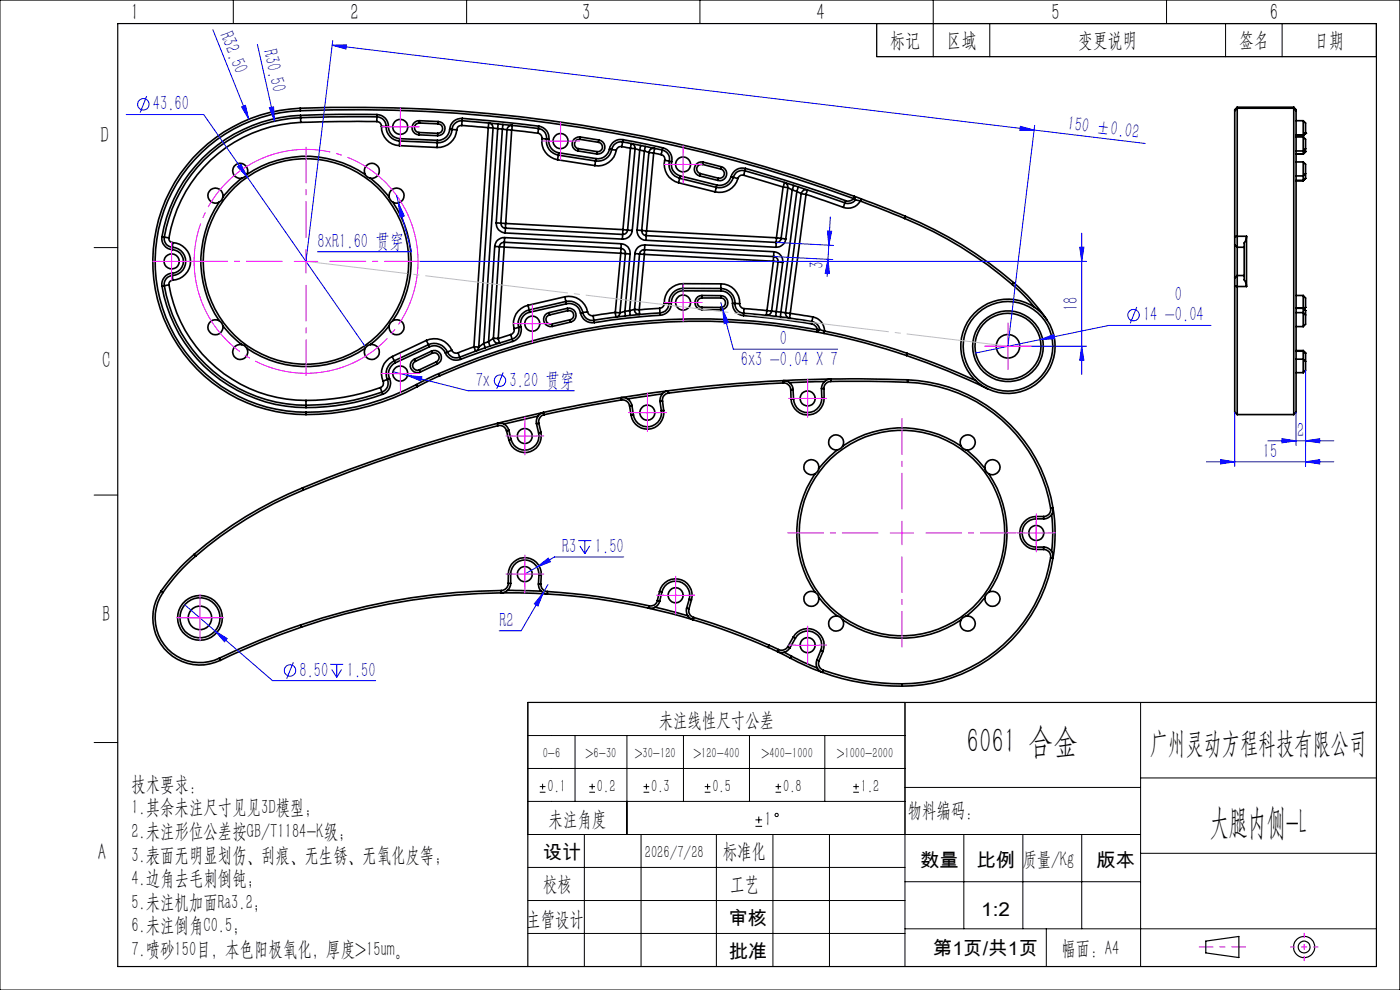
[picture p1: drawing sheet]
<svg xmlns="http://www.w3.org/2000/svg" width="297mm" height="210mm" viewBox="0 0 297 210" stroke-linecap="round" stroke-linejoin="round" font-family="sans-serif">
<g fill="none" stroke="#000" stroke-width=".35">
<path d="M51.3 37.8a20.4 20.4 0 0 0-4 4M52.4 37l-.4 .5-.7 .3M52.4 37a22.2 22.2 0 0 1 25.1 0M52.4 37a1.6 1.6 0 0 0-1-2.3 1.6 1.6 0 0 0-2 1.5 1.6 1.6 0 0 0 1.9 1.6M63.7 23.5a32 32 0 0 0-30.8 32.6 32 32 0 0 0 32 31.3M63.7 23.5a306.2 306.2 0 0 1 117.4 18.6M63.7 23a307 307 0 0 1 117.6 18.7M63.7 23a32.5 32.5 0 0 0-31.3 33 32.5 32.5 0 0 0 32.5 31.9M63.7 23v.5M63.7 24.5a31 31 0 0 0-29.3 25.7M63.7 24.5l.1 .5M63.8 25a30.5 30.5 0 0 0-28.9 25.3"/>
<path d="M63.8 25v1M63.8 26a29.6 29.6 0 0 0-28 24.5M77.5 37l.5 .6 .6 .2M77.5 37a1.6 1.6 0 0 1 .9-2.3 1.6 1.6 0 0 1 2 1.5 1.6 1.6 0 0 1-1.8 1.6M78.6 37.8a21.5 21.5 0 0 1 3.9 4M79.9 25.8l-16.1 .2M79.9 25.8a1.02 1.02 0 0 1 1 1M80 24.3a2.47 2.47 0 0 1 2.4 2.5M80 24.3h-8.1l-8.2 .2M80 24.8a1.99 1.99 0 0 1 1.9 2M80 24.8h-10.2l-6 .2M80 24.8l-.1 1"/>
<path d="M80 24.3v.5M80.9 26.8a4 4 0 0 0 3.8 4.1M80.9 26.8h1M81.9 26.8a3 3 0 0 0 2.9 3.1M81.9 26.8h.5M82.4 26.8a2.53 2.53 0 0 0 2.4 2.6M84.7 30.9l8 .4M84.8 29.9l-.1 1M84.8 29.9l8 .4M84.8 29.4l8 .4M84.8 29.4v.5M88.8 28.6l4.1 .2"/>
<path d="M88.9 28.1l-.1 .5M88.9 28.1l4 .2M89 26.1a1.01 1.01 0 0 0-1.1 .9 1.01 1.01 0 0 0 1 1.1M89 25.6a1.5 1.5 0 0 0-1.6 1.4 1.5 1.5 0 0 0 1.4 1.6M89 25.6v.5M89 26.1l4 .2M89 25.6l4 .2M92.8 30.3l-.1 1M92.8 29.8v.5M92.9 28.3v.5M93 26.3a1.01 1.01 0 0 1 .9 1 1.01 1.01 0 0 1-1 1M93 25.8a1.5 1.5 0 0 1 1.4 1.5 1.5 1.5 0 0 1-1.5 1.5"/>
<path d="M93 25.8v.5M95.4 27.4a2.48 2.48 0 0 1-2.6 2.4M95.4 27.4l.5 .1M95.9 27.5a2.95 2.95 0 0 1-3.1 2.8M95.9 27.5h1M96.9 27.5a4 4 0 0 1-4.2 3.8M98 26.6l5.6 .5M98 26.6a.92 .92 0 0 0-1.1 .9M98 25.6l16.2 1.7M98 25.6a2.05 2.05 0 0 0-2.1 1.9M98 25.6v1M98.1 25.1l16.2 1.7"/>
<path d="M98.1 25.1a2.48 2.48 0 0 0-2.7 2.3M98.1 25.1l-.1 .5M103.6 27.1l.1-.9a.87 .87 0 0 1 .9 1M103.6 27.1l1 .1M103.6 27.1l-3.1 46.4M104.6 27.2l1 .1M104.6 27.2l-3 46.4M105.6 27.3l1 .1M105.6 27.3l-3 45.5M105.7 26.3l-.1 1M106.6 27.4l1 .1M106.6 27.4l-1.3 19.9"/>
<path d="M106.7 26.4l-.1 1M107.6 27.5a1.03 1.03 0 0 1 1.1-.9l-.2 1M107.6 27.5l.9 .1M107.6 27.5l-1.3 19.8M108.5 27.6l5.6 .6M108.5 27.6l-1.2 19.8M114.1 28.2a1.03 1.03 0 0 1 .9 1.2M114.2 27.3a2 2 0 0 1 1.8 2.2M114.2 27.3l-.1 .9M114.3 26.8a2.5 2.5 0 0 1 2.2 2.8M114.3 26.8l-.1 .5M115 29.4l1 .1"/>
<path d="M115 29.4a4 4 0 0 0 3.3 4.5M116 29.5a2.98 2.98 0 0 0 2.4 3.4M116 29.5l.5 .1M116.5 29.6a2.5 2.5 0 0 0 2 2.8M118.3 33.9l7.9 1.2M118.4 32.9l-.1 1M118.4 32.9l7.9 1.2M118.5 32.4l7.9 1.2M118.5 32.4l-.1 .5M122.6 32l4 .7M122.7 31.5l-.1 .5M122.7 31.5l3.9 .7"/>
<path d="M123 29.6a1 1 0 0 0-1.1 .8 1 1 0 0 0 .8 1.1M123 29.6l4 .6M123.1 29.1a1.5 1.5 0 0 0-1.7 1.2 1.5 1.5 0 0 0 1.2 1.7M123.1 29.1l3.9 .6M123.1 29.1l-.1 .5M126.3 34.1l-.1 1M126.4 33.6l-.1 .5M126.6 32.2v.5M127 30.2a1 1 0 0 1 .8 1.1 1 1 0 0 1-1.2 .9M127 29.7a1.5 1.5 0 0 1 1.3 1.7 1.5 1.5 0 0 1-1.7 1.3M127 29.7v.5M129.3 31.6a2.51 2.51 0 0 1-2.9 2"/>
<path d="M129.3 31.6l.5 .1M129.8 31.7a2.93 2.93 0 0 1-3.5 2.4M129.8 31.7l.9 .2M130.7 31.9a4 4 0 0 1-4.5 3.2M131.9 31.1a.98 .98 0 0 0-1.2 .8M131.9 31.1l1.8 .4M132.1 30.1l8.4 1.7M132.1 30.1a2.02 2.02 0 0 0-2.3 1.6M132.1 30.1l-.2 1M132.2 29.6l8.4 1.8M132.2 29.6a2.45 2.45 0 0 0-2.9 2M132.2 29.6l-.1 .5"/>
<path d="M133.7 31.5l.2-1a.96 .96 0 0 1 .8 1M133.7 31.5h1M133.7 31.5l-1.5 17.2M134.7 31.5l1 .3M134.7 31.5l-1.6 17.3M135.7 31.8l1 .2M135.7 31.8l-1.6 17.1M135.9 30.9l-.2 .9M136.7 32l1 .4M136.7 32l-1.6 16.8M136.9 31.1l-.2 .9M137.7 32.4a1.04 1.04 0 0 1 1.2-.9l-.2 .9"/>
<path d="M137.7 32.4h1M137.7 32.4l-1.6 16.5M138.7 32.4l1.6 .4M138.7 32.4l-1.5 16.6M140.3 32.8a.94 .94 0 0 1 .7 1.2M140.5 31.8a1.97 1.97 0 0 1 1.5 2.4M140.5 31.8l-.2 1M140.6 31.4a2.46 2.46 0 0 1 1.9 2.9M140.6 31.4l-.1 .4M141 34l1 .2M141 34a4 4 0 0 0 2.9 4.8M142 34.2a3 3 0 0 0 2.2 3.6"/>
<path d="M142 34.2l.5 .1M142.5 34.3a2.47 2.47 0 0 0 1.8 3M143.9 38.8l7.8 1.9M144.2 37.8l-.3 1M144.2 37.8l7.7 1.9M144.3 37.3l7.8 2M144.3 37.3l-.1 .5M148.4 37.3l3.9 1M148.6 36.8l-.2 .5M148.6 36.8l3.8 1M149 34.9a1 1 0 0 0-1.2 .7 1 1 0 0 0 .8 1.2M149 34.9l3.9 1"/>
<path d="M149.2 34.4a1.51 1.51 0 0 0-1.8 1.1 1.51 1.51 0 0 0 1 1.8M149.2 34.4l-.2 .5M149.2 34.4l3.8 1M151.9 39.7l-.2 1M152.1 39.3l-.2 .4M152.4 37.8l-.1 .5M152.9 35.9a1 1 0 0 1 .7 1.2 1 1 0 0 1-1.2 .7M153 35.4a1.49 1.49 0 0 1 1.1 1.8 1.49 1.49 0 0 1-1.8 1.1M153 35.4l-.1 .5M155.1 37.5a2.5 2.5 0 0 1-3 1.8M155.1 37.5l.5 .1M155.6 37.6a3.1 3.1 0 0 1-3.7 2.1"/>
<path d="M155.6 37.6l.9 .3M156.5 37.9a4 4 0 0 1-4.8 2.8M157.8 37.2l8.3 2.5M157.8 37.2a1.01 1.01 0 0 0-1.3 .7M158 36.2a1.94 1.94 0 0 0-2.4 1.4M158 36.2a301.5 301.5 0 0 1 21.2 6.8M158 36.2l-.2 1M158.2 35.7a328.4 328.4 0 0 1 21.2 6.9M158.2 35.7a2.5 2.5 0 0 0-3.1 1.8M158.2 35.7l-.2 .5M166.1 39.7l.3-.9a.88 .88 0 0 1 .7 1M166.1 39.7l1 .1"/>
<path d="M166.1 39.7l-1.4 10.7M167.1 39.8l1 .5M167.1 39.8l-1.4 10.8M168.4 39.3l-.3 1M169.4 39.6l-.3 1M261.9 23.5v26.7M262.5 23v27.1M262.5 22.7v.3M262.5 22.7l-.6 .6v.2M262.5 22.7h12M262.5 23h12M262.5 23l-.6 .5"/>
<path d="M274.5 23v64.9M274.5 22.7v.3M274.5 22.7l.5 .6v.2M274.5 23l.5 .5M275 23.5v63.9l-.5 .5M275 25.6h1.5M275 28.8h1.5M275 29.1h1.5M275 32.7h1.5M275 34.4h1.5M275 38.3h1.5M275 28.6h1.5"/>
<path d="M275 32h1.5M275 37.3h1.5M276.5 25.6v3M276.5 25.6l.5 .5v2M276.5 28.8h.1M276.5 29.1v2.9M276.5 29.1l.5 .5v1.9M276.5 34.4v2.9M276.5 34.4l.5 .4v2M276.5 28.6v.2M276.5 32v.7M276.5 37.3v1"/>
<path d="M277 28.3h.1M277 28.3l-.5 .5M277 31.5v.7l-.5 .5M277 36.8v1l-.5 .5M277 28.1l-.5 .5M277 28.1v.2M277 31.5l-.5 .5M277 32.2l-.5 .5M277 36.8l-.5 .5M277 37.8l-.5 .5h-1.5M34.4 50.2a2.37 2.37 0 0 0 2.1 2.7M34.4 50.2l.5 .1"/>
<path d="M34.9 50.3a1.84 1.84 0 0 0 1.7 2.1M34.9 50.3l.9 .2M35.8 50.5a.85 .85 0 0 0 .8 1M36.5 52.9a2.51 2.51 0 0 1 2.4 2.5 2.51 2.51 0 0 1-2.4 2.6M36.5 58a2.37 2.37 0 0 0-2.1 2.7M36.5 58l.1 .4M36.6 58.4a1.88 1.88 0 0 0-1.7 2.2M36.6 52.4a3 3 0 0 1 2.8 3 3 3 0 0 1-2.8 3M36.6 58.4v1M36.6 52.4l-.1 .5M36.6 51.5v.9M36.6 59.4a.85 .85 0 0 0-.8 1"/>
<path d="M36.6 51.5a4 4 0 0 1 3.8 3.9 4 4 0 0 1-3.8 4M46.5 42.9a22.2 22.2 0 0 0 0 25.1M47.3 41.8l-.2 .6-.6 .5M47.3 41.8a1.6 1.6 0 0 0-1.6-1.9 1.6 1.6 0 0 0-1.5 2 1.6 1.6 0 0 0 2.3 1M82.5 41.8l.4 .7 .4 .4M82.5 41.8a1.6 1.6 0 0 1 1.7-1.9 1.6 1.6 0 0 1 1.5 2 1.6 1.6 0 0 1-2.4 1M83.3 42.9a22.2 22.2 0 0 1 0 25.1M105 52.3h.9M105 52.3l-1.4 20.2M105.3 47.3h1M105.3 47.3a1.99 1.99 0 0 0 1.9 2.1M105.9 52.3l1.1 .1"/>
<path d="M105.9 52.3l-1.2 19.4M106.3 47.3a1.03 1.03 0 0 0 .9 1.1M106.3 47.3l1 .1M107 52.4l24.7 1.3M107 52.4l-1.3 19.4M107 51.4a1.02 1.02 0 0 0-1.1 .9M107 51.4v1M107 51.4l24.7 1.3M107.1 50.4l-.1 1M107.1 50.4a1.99 1.99 0 0 0-2.1 1.9M107.1 50.4l24.7 1.3M107.2 49.4l24.8 1.3"/>
<path d="M107.2 48.4v1M107.2 48.4l24.9 1.3M107.3 47.4l-.1 1M107.3 47.4l24.9 1.3M131.7 53.7l1 .1M131.7 53.7l-1.2 12.6M131.7 52.7a1.03 1.03 0 0 1 1 1.1M131.7 52.7v1M131.8 51.7l-.1 1M131.8 51.7a1.94 1.94 0 0 1 1.9 2.2M132.1 49.7l-.1 1M132.2 48.7l-.1 1"/>
<path d="M132.2 48.7l.9 .1M132.7 53.8l1 .1M132.7 53.8l-1.2 12.5M133.1 48.8l1 .1M133.1 48.8a1.03 1.03 0 0 1-1 .9M133.7 53.9l-1.1 12.1M134.1 48.9a1.99 1.99 0 0 1-2.1 1.8M134.7 53.8l1 .1M134.7 53.8l-1.1 12.1M135.1 48.8l1 .1M135.1 48.8a1.99 1.99 0 0 0 2 2.2M135.7 53.9l1 .1"/>
<path d="M135.7 53.9l-1.1 11.7M136.1 48.9a1.03 1.03 0 0 0 1 1.1M136.1 48.9l1.1 .1M136.7 54l-1.1 11.7M136.7 54l27.4 1.4M136.7 53a1.04 1.04 0 0 0-1 .9M136.7 53v1M136.7 53l27.4 1.4M136.8 52a2 2 0 0 0-2.1 1.8M136.8 52l-.1 1M136.8 52l27.4 1.4M137.1 51l27.5 1.4"/>
<path d="M137.1 50v1M137.1 50l27.6 1.4M137.2 49l-.1 1M137.2 49l27.5 1.4M164.1 55.4l1 .2M164.1 55.4l-1.4 10.5M164.1 54.4a1.03 1.03 0 0 1 1 1.2M164.1 54.4v1M164.2 53.4l-.1 1M164.2 53.4a2.06 2.06 0 0 1 1.9 2.3M164.7 51.4l-.1 1M164.7 50.4v1"/>
<path d="M164.7 50.4l1 .2M165.1 55.6l1 .1M165.1 55.6l-1.4 10.4M165.7 50.6l1 .1M165.7 50.6a.97 .97 0 0 1-1 .8M166.1 55.7l-1.4 10.4M166.7 50.7a2.07 2.07 0 0 1-2.1 1.7M168.1 40.3l1 .3M168.1 40.3l-1.4 10.4M169.1 40.6l.9 .5M169.1 40.6l-3.4 25.6M170 41.1a.9 .9 0 0 1 1.3-.8l-.3 .9"/>
<path d="M170 41.1l1 .1M170 41.1l-3.3 25.2M171 41.2l7.9 2.8M171 41.2l-3.4 25.3M179.2 43l-.3 1M179.4 42.6l-.2 .4M181.1 42.1a1.54 1.54 0 0 1-1.7 .5M181.1 42.1l.4 .3M181.3 41.7l1.4 .5M181.3 41.7l-.2 .4M181.3 41.7l.2 .7M181.5 42.4a1.93 1.93 0 0 1-2.3 .6"/>
<path d="M181.5 42.4l1 .2M182.5 42.6a3 3 0 0 1-3.6 1.4M182.5 42.6l9.4 3.7M182.7 42.2l9.4 3.7M182.7 42.2l-.2 .4M191.9 46.3a83.3 83.3 0 0 1 22.8 14.1M192.1 45.9a82.9 82.9 0 0 1 23 14.1M192.1 45.9l-.2 .4M215.1 60a41 41 0 0 1 7 7.8M215.1 60l-.4 .4M261.9 58.9v1.8M261.9 50.2v1.8"/>
<path d="M261.9 52v6.9M261.9 52l.6 .4M262.5 58.4v2.4M262.5 50.1v2.3M262.5 52.4v6M262.5 50.1h1.9M262.5 58.4l-.6 .5M262.5 50.1l-.6 .1M262.5 58.4h1.4M262.5 52.4h1.4M264.4 50.1l-.1 .9-.4 .5v7.9l.5 .8v.6M264.4 50.1v10.7"/>
<path d="M34.4 60.7a31 31 0 0 0 30.5 25.8M34.9 60.6a30.5 30.5 0 0 0 30 25.4M34.9 60.6l-.5 .1M35.8 60.4a29.5 29.5 0 0 0 29.1 24.5M35.8 60.4l-.9 .2M46.5 68l.4 .4 .4 .7M46.5 68a1.6 1.6 0 0 0-2.3 .9 1.6 1.6 0 0 0 1.4 2.1 1.6 1.6 0 0 0 1.7-1.9M47.3 69.1a21.5 21.5 0 0 0 4 4M51.3 73.1l.5 .2 .6 .6M51.3 73.1a1.6 1.6 0 0 0-1.9 1.6 1.6 1.6 0 0 0 2 1.5 1.6 1.6 0 0 0 1-2.3M52.4 73.9a22.2 22.2 0 0 0 25.1 0M78.6 73.1l-.7 .3-.4 .5"/>
<path d="M78.6 73.1a1.6 1.6 0 0 1 1.8 1.6 1.6 1.6 0 0 1-2 1.5 1.6 1.6 0 0 1-.9-2.3M82.5 69.1a22.8 22.8 0 0 1-3.9 4M83.2 75.6a4 4 0 0 0-1.9 5.3M83.2 75.6l.4 .9M83.3 68l-.5 .6-.3 .5M83.3 68a1.6 1.6 0 0 1 2.4 .9 1.6 1.6 0 0 1-1.5 2.1 1.6 1.6 0 0 1-1.7-1.9M83.6 76.5a2.97 2.97 0 0 0-1.4 4M83.6 76.5l.3 .5M83.9 77a2.59 2.59 0 0 0-1.3 3.3M87.9 76.2a1.5 1.5 0 0 0-.7 2 1.5 1.5 0 0 0 2 .7M87.9 76.2l.2 .5M88.1 76.7a.99 .99 0 0 0-.5 1.3 .99 .99 0 0 0 1.4 .4"/>
<path d="M89 78.4l.2 .5M90.5 72.2l.4 .9M90.5 72.2a4 4 0 0 1 5.3 2.1M90.5 72.2l-7.3 3.4M90.9 73.1a3 3 0 0 1 4 1.6M90.9 73.1l-7.3 3.4M90.9 73.1l.2 .5M91.1 73.6a2.53 2.53 0 0 1 3.4 1.3M91.1 73.6l-7.2 3.4M91.5 74.5a1.5 1.5 0 0 1 2 .7 1.5 1.5 0 0 1-.7 2M91.5 74.5l-3.6 1.7M91.5 74.5l.2 .4"/>
<path d="M91.7 74.9a1.01 1.01 0 0 1 1.4 .5 1.01 1.01 0 0 1-.5 1.4M91.7 74.9l-3.6 1.8M92.6 76.8l-3.6 1.6M92.6 76.8l.2 .4M92.8 77.2l-3.6 1.7M93.1 79.3l-4.8 2.3M93.1 79.3l.2 .4M93.3 79.7l-4.8 2.3M94.5 74.9a2.46 2.46 0 0 0 3.2 1.3M94.9 74.7a1.97 1.97 0 0 0 2.6 1.1M94.9 74.7l-.4 .2M95.8 74.3l-.9 .4"/>
<path d="M95.8 74.3a.97 .97 0 0 0 1.4 .6M97.2 74.9l.3 .9M97.5 75.8l.2 .4M100.5 73.5l.4 .9a.76 .76 0 0 0 .7-.8M100.5 73.5l-3.3 1.4M100.5 73.5l1.1 .1M102.6 72.8l-1 .8M102.6 72.8l.3 1M103.6 72.5l.4 .9M103.6 72.5l-1 .3M104.7 71.7l-1.1 .8M104.7 71.7a.92 .92 0 0 0 1.3 1l-.3-.9"/>
<path d="M104.7 71.7l1 .1M108.3 71l-2.6 .8M108.3 71l.3 .9M108.6 71.9l-5.6 1.8-5.5 2.1M108.6 71.9l.2 .5M108.8 72.4l-4.2 1.3-6.9 2.5M109 69.7a.99 .99 0 0 1-.7 1.3M110 69.5a2.06 2.06 0 0 1-1.4 2.4M110 69.5l-1 .2M110.5 69.3a2.52 2.52 0 0 1-1.7 3.1M110.5 69.3l-.5 .2M112 64.8a4 4 0 0 0-3 4.9"/>
<path d="M112 64.8l.3 .9M112.3 65.7a2.98 2.98 0 0 0-2.3 3.8M112.3 65.7l.1 .5M112.4 66.2a2.49 2.49 0 0 0-1.9 3.1M116.5 66.3a1.5 1.5 0 0 0-1.1 1.8 1.5 1.5 0 0 0 1.8 1.1M116.5 66.3l.1 .5M116.6 66.8a1 1 0 0 0-.7 1.2 1 1 0 0 0 1.2 .7M117.1 68.7l.1 .5M119.8 63l.3 1M119.8 63a4 4 0 0 1 4.8 3.1M119.8 63l-7.8 1.8M120.1 64a3 3 0 0 1 3.5 2.3"/>
<path d="M120.1 64l.1 .4M120.1 64l-7.8 1.7M120.2 64.4a2.41 2.41 0 0 1 3 2M120.2 64.4l-7.8 1.8M120.4 65.4a1.5 1.5 0 0 1 1.8 1.1 1.5 1.5 0 0 1-1.2 1.8M120.4 65.4l.1 .5M120.4 65.4l-3.9 .9M120.5 65.9a1 1 0 0 1 1.2 .7 1 1 0 0 1-.8 1.2M120.5 65.9l-3.9 .9M120.9 67.8l-3.8 .9M120.9 67.8l.1 .5M121 68.3l-3.8 .9"/>
<path d="M123.2 66.4a2.58 2.58 0 0 0 2.9 2M123.6 66.3a2.01 2.01 0 0 0 2.4 1.6M123.6 66.3l-.4 .1M124.6 66.1l-1 .2M124.6 66.1a1.05 1.05 0 0 0 1.2 .8M125.8 66.9l.2 1M126 67.9l.1 .5M130.5 66.3l.1 .2a.58 .58 0 0 0 .2 .7l.6-.4 .1-.5M130.5 66.3h1M130.5 66.3l-4.7 .6M132.6 66l-1.1 .3M132.6 66l.1 1"/>
<path d="M133.6 65.9l.1 1M133.6 65.9l-1 .1M134.6 65.6l-1 .3M134.6 65.6a.89 .89 0 0 0 1.1 1l-.1-.9M134.6 65.6l1 .1M139.9 65.4l-4.3 .3M139.9 65.4l.1 1M140 66.9a138.7 138.7 0 0 0-13.9 1.5M140 66.4a139.3 139.3 0 0 0-14 1.5M140 66.4v.5M140.9 64.3a1.09 1.09 0 0 1-1 1.1M141.9 64.3a2.05 2.05 0 0 1-1.9 2.1"/>
<path d="M141.9 64.3h-1M141.9 64.3h.5M142.4 64.3a2.53 2.53 0 0 1-2.4 2.6M144.9 61.7a2.47 2.47 0 0 0-2.5 2.6M144.9 61.2a3 3 0 0 0-3 3.1M144.9 60.2a3.9 3.9 0 0 0-4 4.1M144.9 60.2v1M144.9 61.7h8M144.9 61.2v.5M144.9 61.2h8M144.9 60.2h8M148.9 63.2a.99 .99 0 0 0-1 1 .99 .99 0 0 0 1 1"/>
<path d="M148.9 62.7a1.5 1.5 0 0 0-1.5 1.5 1.5 1.5 0 0 0 1.5 1.5M148.9 65.7h4M148.9 62.7v.5M148.9 65.2v.5M148.9 65.2h4M148.9 62.7h4M148.9 63.2h4M152.9 65.2v.5M152.9 62.7a1.5 1.5 0 0 1 1.5 1.5 1.5 1.5 0 0 1-1.5 1.5M152.9 63.2a1.01 1.01 0 0 1 1 1 1.01 1.01 0 0 1-1 1M152.9 61.7a2.47 2.47 0 0 1 2.5 2.6M152.9 61.2a3.1 3.1 0 0 1 3 3.2"/>
<path d="M152.9 60.2a4 4 0 0 1 4 4.2M152.9 60.2v1M152.9 61.2v.5M152.9 62.7v.5M155.4 64.3a2.48 2.48 0 0 0 2.3 2.6M155.4 64.3l.5 .1M155.9 64.4a1.99 1.99 0 0 0 1.9 2.1M155.9 64.4h1M156.9 64.4a1.03 1.03 0 0 0 .9 1.1M157.7 66.9a148.1 148.1 0 0 1 14.5 1.8M157.8 66.5a150.6 150.6 0 0 1 14.5 1.7M157.8 66.5l-.1 .4"/>
<path d="M157.8 65.5v1M157.8 65.5l4.9 .4M162.7 65.9l-.1 .9a.86 .86 0 0 0 1.1-.8M162.7 65.9l1 .1M163.7 66l1 .1M164.7 66.1l-.1 1M164.7 66.1l1 .1M165.7 66.2l-.1 1M165.7 66.2l1 .1M166.7 66.3a.86 .86 0 0 0 .8 1.1l.1-.9M166.7 66.3l.9 .2M167.6 66.5l4.8 .7"/>
<path d="M172.2 68.7a1.55 1.55 0 0 1 1.2 1.2M172.3 68.2a1.93 1.93 0 0 1 1.6 1.7M172.3 68.2l-.1 .5M172.4 67.2l-.1 1M172.4 67.2a2.99 2.99 0 0 1 2.5 3M173.3 70.4a136.3 136.3 0 0 0-80 9.3M173.3 70.4l1.5 .3M173.4 69.9a136.7 136.7 0 0 0-80.3 9.4M173.4 69.9l-.1 .5M173.9 69.9l1 .3M173.9 69.9h-.5M173.9 69.9l-.6 .5"/>
<path d="M174.8 70.7a133.4 133.4 0 0 1 17.5 4.7M174.9 70.2a139.7 139.7 0 0 1 17.5 4.8M174.9 70.2l-.1 .5M192.3 75.4a140.2 140.2 0 0 1 17.2 7.1M192.4 75a148.1 148.1 0 0 1 14.6 5.7M192.4 75l-.1 .4M214.7 60.4l2.5 2.3 2.3 2.5M261.9 60.7v26.7l.6 .5M261.9 60.7l.6 .1M262.5 60.8v27.1M262.5 60.8h1.9M275 79h1.5"/>
<path d="M275 74.4h1.5M275 69.3h1.5M275 65.4h1.5M275 76.2h1.5M275 74.5h1.5l.5 .4M275 66.3h1.5M275 62.7h1.5M276.5 76.2v2.8M276.5 74.4l.5 .5M276.5 66.3v3M276.5 62.7l.5 .5v2M276.5 62.7v2.7"/>
<path d="M276.5 65.4l.5 .5v.9M276.5 76.2l.5 .5M276.5 65.4v.9M276.5 74.4v1.8M276.5 66.3l.5 .5M276.6 65.5l.4-.3zM277 76.7v1.9l-.5 .4M277 66.8v2l-.5 .5M277 74.9v1.8M64.9 84.9v1.1M64.9 86v.5M64.9 87.4v.5"/>
<path d="M80.7 82.2l.3 1M80.7 82.2a46.1 46.1 0 0 1-15.8 2.7M81 83.2a48.2 48.2 0 0 1-16.1 2.8M81 83.2l.2 .4M81.2 83.6a47.9 47.9 0 0 1-16.3 2.9M81.3 80.9a.98 .98 0 0 1-.6 1.3M82.2 80.5a1.98 1.98 0 0 1-1.2 2.7M82.2 80.5l-.9 .4M82.6 80.3a2.45 2.45 0 0 1-1.4 3.3M82.6 80.3l-.4 .2M88.3 81.6a49.6 49.6 0 0 1-23.4 5.8M88.3 81.6l.2 .4"/>
<path d="M88.5 82a49.4 49.4 0 0 1-23.6 5.9M105.5 89.8a304 304 0 0 0-41.3 13.7M105.5 89.8a1.99 1.99 0 0 1 2.4 1.5M105.5 89.8l.1 .5M105.6 90.3a296.6 296.6 0 0 0-41.3 13.7M105.6 90.3a1.48 1.48 0 0 1 1.9 1.1M107.5 91.4l.4 1.9M107.9 91.3l-.4 .1M107.9 91.3l.5 1.9M108.4 93.2l-.5 .1M113.8 89.9l.5 1.9M114.2 88.3l-7.3 1.6"/>
<path d="M114.3 91.8a3 3 0 0 1-2.3 3.6 3 3 0 0 1-3.6-2.2M114.3 89.8l.5 1.9M114.3 89.8l-.5 .1M114.8 91.7a3.5 3.5 0 0 1-2.6 4.2 3.5 3.5 0 0 1-4.3-2.6M114.8 91.7l-.5 .1M115.3 87.5a2.05 2.05 0 0 0-1.5 2.4M115.3 87.5l-9.8 2.3M115.3 87.5l.1 .5M115.4 88a1.55 1.55 0 0 0-1.1 1.8M131.8 84.3a2.01 2.01 0 0 1 2.3 1.7M131.8 84.3l-8.3 1.5-8.2 1.7M131.8 84.3v.5"/>
<path d="M131.8 84.8l-8.2 1.5-8.2 1.7M131.8 84.8a1.52 1.52 0 0 1 1.8 1.3M133.6 86.1l.3 2M134.1 86l-.5 .1M134.1 86l.3 2M134.4 88l-.5 .1M140 85.2l.3 1.9M140.3 87.1a3 3 0 0 1-2.5 3.4 3 3 0 0 1-3.4-2.5M140.5 83.6l-7.4 1M140.5 85.1l.3 2M140.5 85.1l-.5 .1M140.8 87.1a3.5 3.5 0 0 1-3 3.9 3.5 3.5 0 0 1-3.9-2.9"/>
<path d="M140.8 87.1h-.5M141.7 82.9a2.07 2.07 0 0 0-1.7 2.3M141.7 82.9l-9.9 1.4M141.7 82.9l.1 .5M141.8 83.4a1.47 1.47 0 0 0-1.3 1.7M166.2 80.7a285 285 0 0 0-24.5 2.2M166.2 80.7a1.93 1.93 0 0 1 2 1.9M166.2 80.7v.5M166.2 81.2a282.5 282.5 0 0 0-24.4 2.2M166.2 81.2a1.51 1.51 0 0 1 1.5 1.4M167.7 82.6l.1 2.1M167.7 82.6h.5"/>
<path d="M167.8 84.7h.5M168.2 82.6l.1 2.1M173.7 99.4l-.2 .6-.6 .5M173.7 99.4a1.6 1.6 0 0 0-1.6-1.9 1.6 1.6 0 0 0-1.5 2 1.6 1.6 0 0 0 2.3 1M174.3 82.4h.5M174.3 82.4v2M174.3 84.4a3 3 0 0 1-2.9 3.1 3 3 0 0 1-3.1-2.8M174.3 84.4h.5M174.8 82.4v2M174.8 84.4a3.5 3.5 0 0 1-3.4 3.6 3.5 3.5 0 0 1-3.6-3.3M174.9 80.9l-7.4 .3M176.2 80.9a1.45 1.45 0 0 0-1.4 1.5"/>
<path d="M176.2 80.9h8.2l8.1 .2M176.2 80.4a2.05 2.05 0 0 0-1.9 2M176.2 80.4l16.3 .2M176.2 80.4l-10 .3M176.2 80.4v.5M177.7 95.4a23.2 23.2 0 0 0-4 4M178.8 94.6l-.4 .5-.7 .3M178.8 94.6a22.2 22.2 0 0 1 25.1 0M178.8 94.6a1.6 1.6 0 0 0-1-2.3 1.6 1.6 0 0 0-2 1.5 1.6 1.6 0 0 0 1.9 1.6M192.5 81.1a31.9 31.9 0 0 1 30.4 26.7M192.5 80.6a32.6 32.6 0 0 1 30.9 27.1M192.5 80.6v.5"/>
<path d="M203.9 94.6l.5 .6 .6 .2M203.9 94.6a1.6 1.6 0 0 1 1-2.3 1.6 1.6 0 0 1 2 1.5 1.6 1.6 0 0 1-1.9 1.6M205 95.4a20.4 20.4 0 0 1 4 4M209 99.4l.3 .7 .5 .4M209 99.4a1.6 1.6 0 0 1 1.6-1.9 1.6 1.6 0 0 1 1.5 2 1.6 1.6 0 0 1-2.3 1M262.5 87.9h12M41.2 117.6a42.9 42.9 0 0 0-7.1 7.8M41.2 117.6l.3 .4M41.5 118a38.7 38.7 0 0 0-6.9 7.7M64.2 103.5a82.9 82.9 0 0 0-23 14.1M64.2 103.5l.1 .5M64.3 104a83.3 83.3 0 0 0-22.8 14"/>
<path d="M172.9 100.5a22.3 22.3 0 0 0 0 25.1M209.8 100.5a22.3 22.3 0 0 1 0 25.1M219.8 109.6a3.5 3.5 0 0 0-3.5 3.5 3.5 3.5 0 0 0 3.5 3.4M219.8 110.1a3 3 0 0 0-3 3 3 3 0 0 0 3 3M219.8 109.6h1.6M219.8 116.5h1.6M219.8 116.1h1.6M219.8 109.6v.5M219.8 116.1v.4M219.8 110.1h1.6M221.4 116.5a1.48 1.48 0 0 1 1.5 1.8M221.4 116.1a1.97 1.97 0 0 1 2 2.3"/>
<path d="M221.4 109.6v.5M221.4 116.1v.4M222.9 107.8a1.48 1.48 0 0 1-1.5 1.8M222.9 118.3a32 32 0 0 1-31.6 26.8M222.9 118.3l.5 .1M223.1 109.1a31.2 31.2 0 0 1 0 7.9M223.4 118.4a32.4 32.4 0 0 1-32.1 27.1M223.4 107.7a1.97 1.97 0 0 1-2 2.4M223.4 107.7a31.2 31.2 0 0 1 0 10.7M223.4 107.7l-.5 .1M34.1 125.4a10 10 0 0 0 .7 12.2 10 10 0 0 0 11.9 2.5M34.1 125.4l.5 .3"/>
<path d="M34.6 125.7a9.5 9.5 0 0 0 .6 11.5 9.5 9.5 0 0 0 11.3 2.4M46.5 139.6l.2 .5M63.8 132.6a147.5 147.5 0 0 0-17.3 7M63.8 132.6l.2 .4M64 133a143.8 143.8 0 0 0-17.3 7.1M106.3 125.3a135.3 135.3 0 0 0-42.5 7.3M106.3 125.3l.1 .5M106.4 125.8a135.3 135.3 0 0 0-42.4 7.2M106.4 125.8l9.7 .2M107.7 125.2l7.1 .2M107.8 123.7a1.51 1.51 0 0 1-1.5 1.6M107.8 123.7h.5"/>
<path d="M107.8 121.8a3.5 3.5 0 0 1 3.6-3.5 3.5 3.5 0 0 1 3.4 3.6M107.8 121.8v1.9M107.8 121.8h.5M108.3 121.8a3 3 0 0 1 3.1-3 3 3 0 0 1 2.9 3.1M108.3 123.7a2.05 2.05 0 0 1-1.9 2.1M108.3 121.8v1.9M114.2 123.9a2.06 2.06 0 0 0 1.9 2.1M114.2 123.9h.5M114.3 121.9l-.1 2M114.3 121.9h.5M114.7 123.9a1.51 1.51 0 0 0 1.4 1.6M114.8 121.9l-.1 2"/>
<path d="M116.1 126a132.7 132.7 0 0 1 21.5 3M116.1 125.5a139.1 139.1 0 0 1 21.6 3M116.1 125.5v.5M137.6 129l9.4 2.5M137.7 128.5l-.1 .5M139 128.8l6.9 1.8M139.5 127.4a1.42 1.42 0 0 1-1.8 1.1M139.5 127.4l.4 .1M139.9 125.5a3.5 3.5 0 0 1 4.3-2.6 3.5 3.5 0 0 1 2.5 4.3M139.9 125.5l-.4 1.9M139.9 125.5l.5 .1M139.9 127.5a1.97 1.97 0 0 1-2.3 1.5"/>
<path d="M140.4 125.6a3 3 0 0 1 3.7-2.2 3 3 0 0 1 2.1 3.7M140.4 125.6l-.5 1.9M145.7 129a2 2 0 0 0 1.3 2.5M145.7 129l.5 .1M146.2 129.1a1.51 1.51 0 0 0 1 1.9M146.2 127.1l-.5 1.9M146.2 127.1l.5 .1M146.7 127.2l-.5 1.9M147 131.5a137.2 137.2 0 0 1 15.9 5.8M147.2 131a130.2 130.2 0 0 1 16 5.9M147.2 131l-.2 .5M162.9 137.3l2.1 .9"/>
<path d="M163.2 136.9l2 .9M163.2 136.9l-.3 .4M165 138.2l2.7 1.4M165.2 137.8l-.2 .4M166.3 138.4l1.6 .8M167.1 137.2a1.52 1.52 0 0 1-1.9 .6M167.1 137.2l.5 .2M167.6 137.4a2.03 2.03 0 0 1-2.6 .8M167.7 139.6l4.2 2 2.6 1M167.9 139.2l5.5 2.5M167.9 139.2l-.2 .4M168.3 135.1a3.5 3.5 0 0 1 4.6-1.4 3.5 3.5 0 0 1 1.7 4.5"/>
<path d="M168.3 135.1l-1.2 2.1M168.3 135.1l.4 .3M168.7 135.4a2.99 2.99 0 0 1 4-1.3 2.99 2.99 0 0 1 1.4 3.9M168.7 135.4l-1.1 2M172.9 125.6l.5 .4 .3 .7M172.9 125.6a1.6 1.6 0 0 0-2.3 1 1.6 1.6 0 0 0 1.4 2 1.6 1.6 0 0 0 1.7-1.9M173.7 126.7a24.8 24.8 0 0 0 4 4M174.1 138l-.8 2M174.1 138l.5 .2M174.6 138.2l-.9 2M177.7 130.7l.5 .2 .6 .6M177.7 130.7a1.6 1.6 0 0 0-1.9 1.6 1.6 1.6 0 0 0 2 1.5 1.6 1.6 0 0 0 1-2.3"/>
<path d="M178.8 131.5a22.2 22.2 0 0 0 25.1 0M205 130.7l-.7 .3-.4 .5M205 130.7a1.6 1.6 0 0 1 1.9 1.6 1.6 1.6 0 0 1-2 1.5 1.6 1.6 0 0 1-1-2.3M209 126.7a21.5 21.5 0 0 1-4 4M209.8 125.6l-.6 .6-.2 .5M209.8 125.6a1.6 1.6 0 0 1 2.3 1 1.6 1.6 0 0 1-1.5 2 1.6 1.6 0 0 1-1.6-1.9M173.3 140a1.98 1.98 0 0 0 1.2 2.6M173.3 140l.4 .2M173.7 140.2a1.54 1.54 0 0 0 .9 2M174.5 142.6a50.1 50.1 0 0 0 16.8 2.9M174.6 142.2a48.1 48.1 0 0 0 16.7 2.9M174.6 142.2l-.1 .4"/>
<path d="M191.3 145.1v.4"/>
<circle cx="84.9" cy="26.9" r="1.59"/>
<circle cx="118.9" cy="29.9" r="1.6"/>
<circle cx="144.9" cy="34.9" r="1.59"/>
<circle cx="36.4" cy="55.4" r="1.59"/>
<circle cx="64.9" cy="55.4" r="21.8"/>
<circle cx="84.9" cy="79.2" r="1.6"/>
<circle cx="112.9" cy="68.7" r="1.6"/>
<circle cx="144.9" cy="64.2" r="1.6"/>
<circle cx="213.8" cy="73.5" r="2.5"/>
<circle cx="213.8" cy="73.5" r="9.5"/>
<circle cx="213.8" cy="73.5" r="10"/>
<circle cx="213.8" cy="73.5" r="7"/>
<circle cx="213.8" cy="73.5" r="7.5"/>
<circle cx="111.3" cy="92.5" r="1.59"/>
<circle cx="137.3" cy="87.5" r="1.6"/>
<circle cx="171.3" cy="84.5" r="1.59"/>
<circle cx="191.4" cy="113.1" r="21.8"/>
<circle cx="219.8" cy="113.1" r="1.59"/>
<circle cx="42.4" cy="131.1" r="2.5"/>
<circle cx="42.4" cy="131.1" r="4.7"/>
<circle cx="42.4" cy="131" r="4.2"/>
<circle cx="111.3" cy="121.8" r="1.6"/>
<circle cx="143.3" cy="126.3" r="1.6"/>
<circle cx="171.3" cy="136.9" r="1.6"/>
</g>
<g fill="none" stroke="#00f" stroke-width=".21">
<path d="M45.2 6.3l7.6 19M54.6 9.4l3.6 16.3M70.4 9.6l3.1-.1-.1 .9zM70.4 9.6l172.6 20.8M70.6 8.6l-5.7 46.8M26.8 24.3h16.4l9.3 13.3M31.1 20.4l-1.4 3.5M50.4 35.4l.7-.6 1.4 2.8zM51.3 22.7l.8-.3 .7 2.9zM52.5 37.6l24.9 35.7M57.2 22.9l.8-.2 .2 3zM216.5 26.8l2.9 .8-3 .1z"/>
<path d="M219.5 26.6l-5.7 46.8M84.1 41.5l.4 1.5M84.5 43l1.3 2.8-.9 .3zM84.5 43l2.8 10.4h-20M89.2 55.4h141.3M164.1 54.4l12.6 .7M164.7 51.4l12.1 .7M175.5 49l.9 .1-.6 2.9zM175.6 55l-.1 3.7M175.6 55l.4 3h-1zM175.8 52l-.2 3M176.1 46l-.3 6"/>
<path d="M229.1 52.4h.8l-.4 3zM229.5 49.5v29.9M83.4 78.8l3.1 .8M86.5 79.6l3 .3-.2 .9zM86.5 79.6l12.8 3.3h22.5M106.8 79l-1.4 3.5M152.9 64.2l2.7 9.9h22.1M153.3 65.6l1.2 2.8-.9 .3zM218.8 73.4h11.7M220.7 72l2.8-1 .2 .9zM220.7 72l-13.7 2.9M229.5 73.4l.4 3h-.8z"/>
<path d="M241.2 65.1l-1.4 3.5M256.9 69h-21.7l-14.5 3M277 78.6v20.3M255.9 98h27.1M258.9 97.5l3 .5-3 .4zM261.9 87.4v11.5M269 93.5h14M272 93.1l3 .4-3 .4zM275 87.4v7.1M277 93.5l3-.4v.8zM277 98l3-.5v.9zM122.7 114.7h2.7"/>
<path d="M123 115.8l1.1 1.7M124.1 114.7v2.8M125.1 115.8l-1 1.7M132.3 118.1h-14.6l-6.4 3.7M39.2 128.3l18.6 16.1h21.9M45.6 133.8l2.6 1.7-.6 .6zM113.9 120.3l2.4-1.9 .5 .8zM115.3 125.7l-1.2 2.8-.8-.4zM115.3 125.7l-4.7 8.1h-4.7M116.2 124l-.9 1.7M62.2 140.5l-1.4 3.5M70.1 140.9h2.7"/>
<path d="M70.4 142l1 1.7M71.4 140.9v2.8M72.5 142l-1.1 1.7"/>
<circle cx="30.4" cy="22.1" r="1.21"/>
<circle cx="240.5" cy="66.8" r="1.22"/>
<circle cx="106.1" cy="80.7" r="1.21"/>
<circle cx="61.5" cy="142.2" r="1.2"/>
</g>
<g fill="none" stroke="#000" stroke-width=".21">
<path d="M0 0h297v210h-297zM49.5 0v5M99 0v5M148.5 0v5M186 5h106v7h-106zM198 0v12M210 5v7M247.5 0v5M260 5v7M272 5v7M20 52.5h5M20 105h5"/>
<path d="M20 157.5h5M112 156h80M122 156v14M133 156v21M145 156v14M159 156v14M175 156v14M242 149v56M112 163h80M112 170h80M114.5 168.1h1.2M114.5 166.9h1.2"/>
<path d="M115.1 166.3v1.2M124 177v28M125 168.1h1.2M125 166.9h1.2M125.6 166.3v1.2M136 177v28M136.5 168.1h1.2M136.5 166.9h1.2M137.1 166.3v1.2M149.5 168.1h1.2M149.5 166.9h1.2M150.1 166.3v1.2"/>
<path d="M152 177v28M160.3 175.3h1.4M160.3 173.9h1.4M161 173.2v1.4M164 177v28M164.5 168.1h1.2M164.5 166.9h1.2M165.1 166.3v1.2M176 177v28M181 168.1h1.2M181 166.9h1.2M181.6 166.3v1.2"/>
<path d="M192 167h50M204.5 177v20M217 177v20M229.5 177v20M242 177h-130v-28h80v56M242 165h50M112 198h80M112 191h80M112 184h80M192 197h100M192 187h50M222 197v8"/>
<path d="M242 181h50"/>
<circle cx="164.7" cy="172.9" r=".35"/>
</g>
<g fill="none" stroke="#000" stroke-width=".25">
<path d="M25 5h267v200h-267zM292 149h-180v56M255.8 199.6l7-1v4.5l-7-1z"/>
<circle cx="276.7" cy="200.9" r="2.25"/>
<circle cx="276.7" cy="200.9" r="1.24"/>
</g>
<path d="M87.6 48.5a23.8 23.8 0 0 0-39.7-9.6 23.8 23.8 0 0 0 10.8 39.5 23.8 23.8 0 0 0 29.3-28.6l-.4-1.3" fill="none" stroke="#f0f" stroke-width=".21" stroke-dasharray="30.5 1.3 1.3 1.3" stroke-dashoffset="9.2" stroke-linecap="butt"/>
<path d="M59.9 55.4h-19.3M64.9 50.4v-19.3M69.9 55.4h19.3M64.9 60.4v19.3M186.3 113h-19.3M191.3 108v-19.3M191.3 118v19.3M196.3 113h19.3" fill="none" stroke="#f0f" stroke-width=".21" stroke-dasharray="30.5 1.3 1.3 1.3" stroke-dashoffset="22.7" stroke-linecap="butt"/>
<g fill="none" stroke="#f0f" stroke-width=".21" stroke-dasharray="30.5 1.3 1.3 1.3" stroke-linecap="butt">
<path d="M82.4 26.9h-1.6M84.9 24.4v-1.6M84.9 29.4v1.6M87.4 26.9h1.6M116.4 29.9h-1.6M118.9 27.4v-1.6M118.9 32.4v1.6M121.4 29.9h1.6M142.4 34.9h-1.6M144.9 32.4v-1.6M144.9 37.4v1.6M147.4 34.9h1.6"/>
<path d="M33.9 55.4h-1.6M36.4 52.9v-1.6M36.4 57.9v1.6M38.9 55.4h1.6M82.4 79.2h-1.6M84.9 76.7v-1.6M87.4 79.2h1.6M110.4 68.6h-1.6M112.9 66.1v-1.6M112.9 71.1v1.6M115.4 68.6h1.6M142.4 64.2h-1.6"/>
<path d="M144.9 61.7v-1.6M144.9 66.7v1.6M147.4 64.2h1.6M211.3 73.4h-2.5M213.8 70.9v-2.5M213.8 75.9v2.5M216.3 73.4h2.5M84.9 81.7v1.6M108.8 92.5h-1.6M111.3 90v-1.6M111.3 95v1.6M113.8 92.5h1.6"/>
<path d="M134.8 87.5h-1.6M137.3 85v-1.6M137.3 90v1.6M139.8 87.5h1.6M168.8 84.5h-1.6M171.3 82v-1.6M171.3 87v1.6M173.8 84.5h1.6M111.3 119.3v-1.6M217.3 113h-1.6M219.8 110.5v-1.6M219.8 115.5v1.6"/>
<path d="M222.3 113h1.6M39.9 131h-2.5M42.4 128.5v-2.5M42.4 133.5v2.5M44.9 131h2.5M108.8 121.8h-1.6M111.3 124.3v1.6M113.8 121.8h1.6M140.8 126.3h-1.6M143.3 123.8v-1.6M143.3 128.8v1.6M145.8 126.3h1.6"/>
<path d="M168.8 136.8h-1.6M171.3 134.3v-1.6M171.3 139.3v1.6M173.8 136.8h1.6"/>
</g>
<path d="M64.9 55.4l148.9 18" fill="none" stroke="#c0c0c0" stroke-width=".21" stroke-dasharray="30.5 1.3 1.3 1.3" stroke-dashoffset="8.8" stroke-linecap="butt"/>
<path d="M276.7 197.9v6M273.7 200.9h6" fill="none" stroke="#f0f" stroke-width=".21" stroke-dasharray="30.5 1.3 1.3 1.3" stroke-dashoffset="29.4" stroke-linecap="butt"/>
<path d="M254.3 200.9h10" fill="none" stroke="#f0f" stroke-width=".21" stroke-dasharray="30.5 1.3 1.3 1.3" stroke-dashoffset="27.4" stroke-linecap="butt"/>
<g fill="none" stroke="#f0f" stroke-width=".21">
<path d="M82.4 26.9h5M84.9 24.4v5M116.4 29.9h5M118.9 27.4v5M142.4 34.9h5M144.9 32.4v5M33.9 55.4h5M36.4 52.9v5.1M62.4 55.4h5M64.9 52.9v5.1M82.4 79.3h5M84.9 76.8v4.9"/>
<path d="M110.4 68.7h5M112.9 66.2v5M142.4 64.2h5M144.9 61.7v5M211.3 73.4h5M213.8 70.9v5M108.8 92.5h5M111.3 90v5M134.8 87.6h5M137.3 85v5M168.8 84.5h5M171.3 82v5"/>
<path d="M111.3 119.3v5M188.8 113.1h5M191.3 110.6v5M217.3 113.1h5M219.8 110.6v5M39.9 131h5M42.4 128.5v5.1M108.8 121.8h5M140.8 126.3h5M143.3 123.8v5M168.8 136.9h5M171.3 134.4v4.9"/>
</g>
<g fill="#00f">
<path d="M57.2 22.9l.8-.2 .2 3z"/>
<path d="M51.3 22.7l.8-.3 .7 2.9z"/>
<path d="M86.5 79.6l2.8 1.2 .2-.9zM153.3 65.6l.3 3.1 .9-.3zM84.5 43l.4 3.1 .9-.3zM50.4 35.4l2.1 2.2-1.4-2.8zM220.7 72l3-.1-.2-.9zM45.6 133.8l2 2.3 .6-.6zM113.9 120.3l2.9-1.1-.5-.8zM115.3 125.7l-2 2.4 .8 .4z"/>
<path d="M258.9 97.5l3 .5-3 .4zM277 98l3-.5v.9z"/>
<path d="M277 93.5l3-.4v.8zM272 93.1l3 .4-3 .4z"/>
<path d="M175.5 49l.9 .1-.6 2.9zM175.6 55l.4 3h-1z"/>
<path d="M229.5 73.4l.4 3h-.8zM229.1 52.4h.8l-.4 3z"/>
<path d="M70.4 9.6l3.1-.1-.1 .9zM216.5 26.8l2.9 .8-3 .1z"/>
</g>
<g font-size="7.5">
<text x="205.1" y="159.8">6061 合金</text>
<text x="256.7" y="177">大腿内侧-L</text>
</g>
<text font-size="6.3" x="243.8" y="159.7">广州灵动方程科技有限公司</text>
<g font-size="5">
<text x="27.7" y="4.3">1</text>
<text x="74.4" y="4.3">2</text>
<text x="123.5" y="4.3">3</text>
<text x="173.2" y="4.3">4</text>
<text x="223.1" y="4.3">5</text>
<text x="269.4" y="4.3">6</text>
<text x="21.3" y="30.3">D</text>
<text x="21.7" y="78.1">C</text>
<text x="21.7" y="131.9">B</text>
<text x="20.7" y="182.5">A</text>
</g>
<g font-size="4.4" fill="#00f">
<text x="46.5" y="7.4" transform="rotate(68 46.5 7.4)">R32.50</text>
<text x="55.8" y="10.7" transform="rotate(77 55.8 10.7)">R30.50</text>
<text x="32.4" y="23.4">43.60</text>
<text x="226.3" y="27.5" transform="rotate(7 226.3 27.5)">150 ±0.02</text>
<text x="67.4" y="52.5">8xR1.60 贯穿</text>
<text x="174.7" y="57.1" transform="rotate(-87 174.7 57.1)">3</text>
<text x="228.6" y="66" transform="rotate(-90 228.6 66)">18</text>
<text x="249.2" y="63.8">0</text>
<text x="242.5" y="68.1">14 -0.04</text>
<text x="157.2" y="77.6">6x3 -0.04 X 7</text>
<text x="165.4" y="73.2">0</text>
<text x="100.9" y="82">7x</text>
<text x="108.1" y="82">3.20 贯穿</text>
<text x="275.2" y="92.6">2</text>
<text x="267.9" y="97.1">15</text>
<text x="119.2" y="117.3">R3</text>
<text x="126.2" y="117.3">1.50</text>
<text x="105.9" y="132.9">R2</text>
<text x="63.5" y="143.5">8.50</text>
<text x="73.6" y="143.5">1.50</text>
</g>
<g font-size="4.4">
<text x="188.8" y="9.9">标记</text>
<text x="200.8" y="9.9">区域</text>
<text x="228.7" y="9.9">变更说明</text>
<text x="262.8" y="9.9">签名</text>
<text x="278.8" y="9.9">日期</text>
<text x="139.8" y="154.2">未注线性尺寸公差</text>
<text x="27.9" y="167.8">技术要求：</text>
<text x="27.9" y="172.8">1.其余未注尺寸见见3D模型；</text>
<text x="192.6" y="173.3">物料编码：</text>
<text x="27.9" y="177.8">2.未注形位公差按GB/T1184-K级；</text>
<text x="116.4" y="175.2">未注角度</text>
<text x="162.2" y="175.2">1</text>
<text x="27.9" y="182.8">3.表面无明显划伤、刮痕、无生锈、无氧化皮等；</text>
<text x="153.3" y="181.9">标准化</text>
<text x="27.9" y="187.8">4.边角去毛刺倒钝;</text>
<text x="115.2" y="188.9">校核</text>
<text x="154.9" y="188.9">工艺</text>
<text x="27.9" y="192.8">5.未注机加面Ra3.2；</text>
<text x="27.9" y="197.8">6.未注倒角C0.5；</text>
<text x="111.7" y="196.3">主管设计</text>
<text x="27.9" y="202.8">7.喷砂150目，本色阳极氧化，厚度&gt;15um。</text>
<text x="225.2" y="202.5">幅面：A4</text>
</g>
<g font-size="4.1">
<text x="115.2" y="182.2">设计</text>
<text x="195.3" y="183.9">数量</text>
<text x="207.2" y="183.9">比例 质量/Kg</text>
<text x="232.6" y="183.9">版本</text>
<text x="154.6" y="196.3">审核</text>
<text x="208.2" y="194.2">1:2</text>
<text x="154.6" y="203.3">批准</text>
<text x="197.9" y="202.6">第1页/共1页</text>
</g>
<g font-size="3.8">
<text x="116.1" y="168">0.1</text>
<text x="126.6" y="168">0.2</text>
<text x="138.1" y="168">0.3</text>
<text x="151.1" y="168">0.5</text>
<text x="166.1" y="168">0.8</text>
<text x="182.6" y="168">1.2</text>
<text x="136.8" y="182">2026/7/28</text>
</g>
<g font-size="3.1">
<text x="115.1" y="160.7">0-6</text>
<text x="124.2" y="160.7">&gt;6-30</text>
<text x="134.6" y="160.7">&gt;30-120</text>
<text x="147.1" y="160.7">&gt;120-400</text>
<text x="161.5" y="160.7">&gt;400-1000</text>
<text x="177.5" y="160.7">&gt;1000-2000</text>
</g>
</svg>
